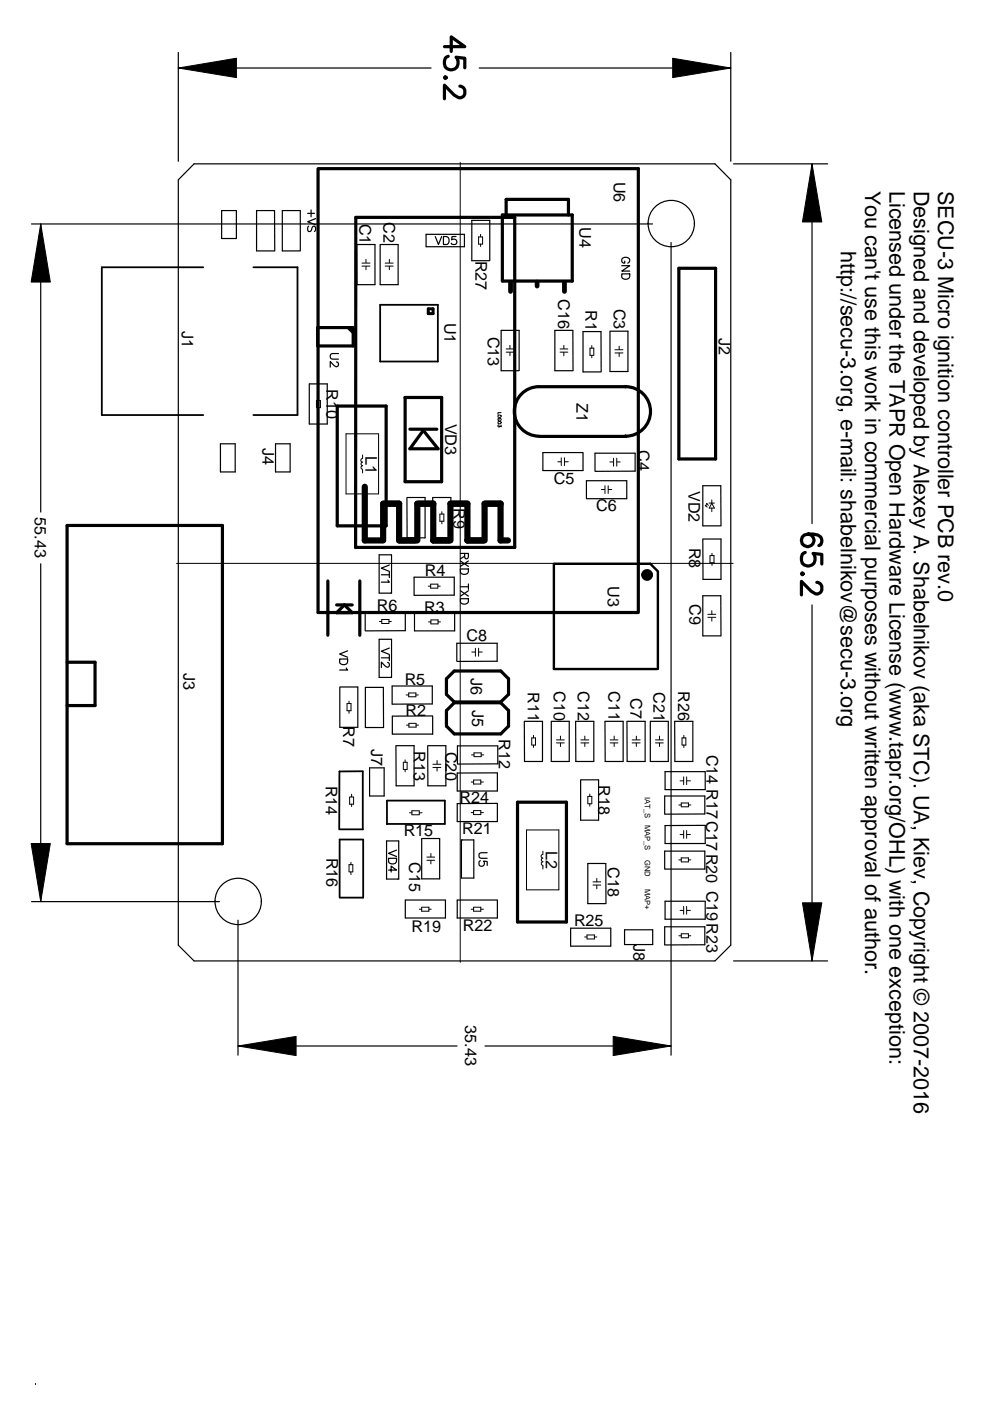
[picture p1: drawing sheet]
<svg xmlns="http://www.w3.org/2000/svg" width="210mm" height="297mm" viewBox="0 0 210 297" stroke-linecap="round" stroke-linejoin="round" font-family="sans-serif">
<g fill="none" stroke="#000" stroke-width=".25">
<path d="M37.8 14.4h53.6M37.8 11.1v23.1M101.6 14.4h53.3M154.9 11.1v23.1M41.1 34.7h110.5l3.3 3.4v162.3l-3.3 3.3h-110.5l-3.3-3.3v-162.3zM155.5 34.7h20M172.2 34.7v76.3M6.7 47.5h131.6M8.6 47.5v61.1M47 44.6h3.1v6h-3.1zM58.3 53.2l-.1-8.6h-3.8v8.6h3.8M63.7 53.2v-8.6h-3.8v8.6h3.7"/>
<path d="M65.2 45.2h1.5M65.4 47.9l-.2 .5 .1 .5 .1 .2 .5-.1 .4-.9 .4-.2a.74 .74 0 0 1 0 1.2M66 44.5v1.5M66.9 46.3l-1.7 .7 1.7 .7M75.6 51.8l.1 8.6h3.8v-8.6h-3.8M80.6 51.8h3.8v8.6h-3.8zM90.3 49.7h8.2v2.6h-8.2zM92.3 50.2l.7 1.6 .6-1.6M94 50.2h.6a.89 .89 0 0 1 .6 .8 .89 .89 0 0 1-.6 .8h-.6zM96.7 50.2h-.9v.7a.63 .63 0 0 1 .9 0 .63 .63 0 0 1-.1 .9 .63 .63 0 0 1-.9-.3M103.8 55.2v-8.5h-3.8v8.6h3.8M131.8 56.3h1.7l-1.7 1.2h1.7"/>
<path d="M131.8 58.1h1.7a.93 .93 0 0 1-.5 1.1 .93 .93 0 0 1-1.1-.3zM132.5 55.4v.4a.62 .62 0 0 1-.7-.6 .62 .62 0 0 1 .7-.6 .69 .69 0 0 1 .9 .2 .69 .69 0 0 1-.3 1M142.3 51.4v172.3M71.3 76.7l.5 .4-.2 .6a.55 .55 0 0 1-.8-.2l-.8-.8v1.1M71.8 75h-1.3a.61 .61 0 0 0-.5 .6 .61 .61 0 0 0 .5 .5h1.3M110.1 78.6v-8.6h-3.8v8.6h3.7M121.5 78.6v-8.6h-3.9v8.6h3.9M127.5 78.8l-.1-8.5h-3.8v8.6h3.8M129.4 70.2h3.7v8.6h-3.8v-8.5M46.7 94.1h3.2v6h-3.2zM58.4 94.1h3.1v6h-3.1zM65.6 81.4v8.5h3.8v-8.5h-3.8"/>
<path d="M123.6 96h-8.5v3.8h8.5v-3.8M126.2 99.9v-3.8h8.5v3.8h-8.5M8.6 119.5v71.7M82.5 119.8l-1.6 .7 1.6 .6M83 117.6h-2.6v8.2h2.6v-8.2M86.4 105.5h3.7v8.5h-3.8v-8.5M91.8 105.5h3.8v8.5h-3.8l-.1-8.5M97.6 117.3h1.7v.8l-.2 .3h-.5l-.1-1.1M97.6 118.9l1.7 1.2M98.5 117.9l-.9 .6M99.3 118.9l-1.7 1.2M124.3 105.7v-3.8h8.6v3.8h-8.5"/>
<path d="M149.1 114.3h3.8v8.5h-3.8l-.1-8.5M152.8 111.5h-3.8v-8.5h3.8l.1 8.5M72 139.7h1.7v.6a.89 .89 0 0 1-.8 .6 .89 .89 0 0 1-.9-.6zM73.7 138l-1.7 .7 1.7 .6M77.4 133.7v-3.8h8.5v3.8l-8.4 .1M80.9 121.9h1.6M80.9 139.5h1.6M82.3 123l.2 .4h-1.6M82.5 137.4l-1.6 .7 1.6 .7M82.5 121.3v1.2M82.5 138.9v1.2M83 135.5h-2.6v8.1h2.6v-8.1"/>
<path d="M87.8 122.4h8.5v3.8h-8.5zM96.4 129.9h-8.5v3.9h8.5v-3.9M97.6 120.6h1.7v.6a.92 .92 0 0 1-.8 .6 .92 .92 0 0 1-.9-.6zM97.6 126.9h1.7v.6a.92 .92 0 0 1-.8 .6 .92 .92 0 0 1-.9-.6zM97.6 124.4h1.7M97.6 125.3l1.7 1.1M99.3 123.8v1.2M99.3 125.3l-1.7 1.1M152.8 134.8h-3.8v-8.5h3.8l.1 8.5M172.2 128.3v75.4M72.1 145.7h3.8v8.5h-3.8v-8.5M73.4 141.6l.3 .5h-1.7"/>
<path d="M81.3 154.2h-3.8v-8.5h3.8v8.5M82.2 140.4l.3 .4v.3l-.2 .4-.6-.3-.8-.8v1.1M83.1 149.3v-3.9h8.6v3.9h-8.6M84 158.1h3.8v8.5h-3.8l-.1-8.5M90.8 158.1h3.7v8.5h-3.8v-8.5M91.7 151.8h-8.5v3.8h8.5v-3.8M96.9 140.2v-3.8h8.5v3.8h-8.5M111.2 152.9v8.5h3.8v-8.5h-3.8M116.9 152.9v8.5h3.8v-8.5h-3.8M122.1 152.9h3.8v8.5h-3.8zM128.3 152.9v8.5h3.8v-8.5h-3.8M132.9 152.9l.1 8.5h3.8v-8.5h-3.8"/>
<path d="M137.9 152.9v8.5h3.8v-8.5h-3.8M143.1 152.9h3.8v8.5h-3.8zM78.4 162.8h3v6h-3zM82 178.3h2.5v8.1h-2.5zM89.5 177.8h3.7v8.5h-3.8v-8.5M96.9 170.4h8.6v3.8h-8.6zM97 162v-3.9h8.5v3.9h-8.5M97.8 178.1h2.7v8.1h-2.7zM105.5 163.9h-8.6v3.8h8.6v-3.8M123.1 165.3h3.8v8.6h-3.8v-8.5M140.9 172.6v-3.8h8.5v3.8h-8.4M141 163.6h8.5v3.8h-8.5z"/>
<path d="M149.5 175h-8.5v3.8h8.5v-3.8M6.7 191.2h39.8M50.5 195.1v28.6M82.4 182h1.7v.6a.89 .89 0 0 1-.9 .6 .89 .89 0 0 1-.8-.6zM82.4 184.5h1.7l-1.2-.9v1.3M84.1 180.2l-1.7 .7 1.7 .7M94.4 190.8h-8.5v3.8h8.5v-3.7M101.9 182.5a.63 .63 0 0 0-.3 .9 .63 .63 0 0 0 .9 .1 .63 .63 0 0 0 0-.9l.8 .1v.8M103.3 180.8h-1.3a.61 .61 0 0 0-.4 .6 .61 .61 0 0 0 .4 .6h1.3M105.5 190.8h-8.6v3.8h8.6v-3.7M128.5 191.5l-.1-8.4h-3.8v8.5h3.8M132.4 197.1h6v3.2h-6z"/>
<path d="M140.9 184.2v-3.7h8.5v3.8h-8.4M149.5 191.1h-8.5v3.8h8.5v-3.8M121 200.6v-3.8h8.5v3.8h-8.5M140.9 200.3v-3.8h8.5v3.8h-8.4M155.5 203.7h20M50.5 221.8h46.4M102.8 221.8h39.5"/>
<circle cx="142.3" cy="47.4" r="4.9"/>
<circle cx="50.5" cy="191.1" r="4.9"/>
</g>
<g fill="#000" stroke="#000" stroke-width=".21">
<path d="M37.8 14.4l12.3-2.1v4.2z" fill-rule="evenodd"/>
<path d="M142.6 12.3l12.3 2.1-12.3 2.1z" fill-rule="evenodd"/>
<path d="M172.2 34.7l2 12.4h-4.1z" fill-rule="evenodd"/>
<path d="M8.6 47.5l2.1 12.3h-4.1z" fill-rule="evenodd"/>
<path d="M6.6 178.8h4.1l-2.1 12.4z" fill-rule="evenodd"/>
<path d="M170.1 191.4h4.1l-2 12.3z" fill-rule="evenodd"/>
<path d="M50.5 221.8l12.3-2.1v4.1z" fill-rule="evenodd"/>
<path d="M130 219.7l12.3 2.1-12.3 2z" fill-rule="evenodd"/>
</g>
<g fill="none" stroke="#000" stroke-width=".68">
<path d="M94.2 9.9h4.4l-2.9-2.1v3.1M94.4 16.2l.2 .3-.2 .2-.2-.2zM95 11.9a1.52 1.52 0 0 0-.8 1.9 1.52 1.52 0 0 0 1.9 1 1.52 1.52 0 0 0 1-1.9l-.4-.8 1.9 .2v2.1M97.5 18.3a1.13 1.13 0 0 1 1.1 .8v.8a1.08 1.08 0 0 1-1.7 .6l-.6-.4-2.1-2v2.8M67.4 35.8v94.1h67.9M67.7 35.8h67.6v93.8M106.5 45.6h14.8v14h-14.8zM107.3 45.6v-3.3h13.2v3.3M143.9 56.9h7.8v40.4h-7.8zM67.4 69.5h7.5v3.8h-7.5zM73.8 69.5l1.1 1M71.5 86.1h10.4v25.4h-10.4z"/>
<path d="M85.9 84.3h7.7v17.8h-7.7zM86.9 91h5.7M89.7 91.3l3.2 3.9h-6zM114.3 92.5h18.4M132.5 82h-18.2a5.2 5.2 0 0 0-5.2 5.2 5.2 5.2 0 0 0 5.2 5.3M132.6 82a5.2 5.2 0 0 1 5.3 5.2 5.2 5.2 0 0 1-5.3 5.3M14.2 111.4h33M14.2 111.4v67.5h33v-67.5M75.4 116.1h33.7v-70h-33.7v70M170.7 117.1a1.52 1.52 0 0 0-.8 1.9 1.52 1.52 0 0 0 1.9 1 1.52 1.52 0 0 0 1-1.9l-.4-.8 1.8 .2v2.1M171.4 113.2a1.34 1.34 0 0 1 1.1 1.9 1.34 1.34 0 0 1-2.1 .5 1.34 1.34 0 0 1 .1-2.2 3.8 3.8 0 0 1 3.5 .5 1.22 1.22 0 0 1-.4 1.8M69.5 123.2v11.5"/>
<path d="M71.4 129.9l1.6-1.6 1.7 1.6zM71.4 128.3h3.3M76.3 123.2v11.5M170.1 121.4l.2 .3-.2 .2-.2-.2zM173.2 123.5a1.13 1.13 0 0 1 1 .8v.8a1.08 1.08 0 0 1-1.6 .6l-.6-.4-2.1-2v2.8M14.2 140.4h6v9.2h-6M94.7 143.9l1.6-1.6h9.9l1.6 1.6v3.3l-1.6 1.6h-9.9l-1.6-1.6zM96.3 149h9.9l1.6 1.7v3.3l-1.6 1.6h-9.9l-1.6-1.6v-3.3zM109.7 170.1h10.4v25.4h-10.4z"/>
</g>
<g fill="none" stroke="#000" stroke-width=".21">
<path d="M97.6 34.4v169.6M76.8 55.8h1.6M76.8 56.4h1.6M77.6 55v.7M77.6 56.5v.7M81.7 55.8h1.7M81.7 56.4h1.7M82.5 55v.7M82.5 56.5v.7M101.5 50.2h.8v1.5l-.8 .1zM101.9 49.7v.5M101.9 51.8v.5"/>
<path d="M107.3 74.7h1.7M107.3 74h1.7M108.1 73.2v.7M108.1 74.7v.7M118.7 74.7h1.7M118.7 74h1.7M119.5 73.2v.7M119.5 74.7v.7M125.1 73.8h.8v1.5h-.8zM125.5 73.3v.5M125.5 75.3v.5M130.4 74.2h1.7"/>
<path d="M130.4 74.8h1.7M131.3 73.4v.7M131.3 74.9v.7M67.1 86.4v-1.5h.8v1.5h-.8M67.5 84.4v.5M67.5 86.4v.5M73.4 92h6.9v12.7h-6.9zM76.9 96.5l-.1 .7a.37 .37 0 0 0-.3 .3 .37 .37 0 0 0 .2 .4l.2 .1a.38 .38 0 0 0-.4 .4 .38 .38 0 0 0 .4 .3 .38 .38 0 0 0-.4 .4 .38 .38 0 0 0 .4 .4M76.9 99.6v.7M105.6 89.5l.1-.1a.34 .34 0 0 1 .5 0 .34 .34 0 0 1 0 .5 .34 .34 0 0 1-.5-.1zM105.7 88a.34 .34 0 0 1 .5 0 .34 .34 0 0 1 0 .5 .34 .34 0 0 1-.5 0zM105.7 90.1l-.1 .3 .1 .1h.3v-.2l.3 .2v-.4"/>
<path d="M105.8 89v.1h-.2l.1-.4a.3 .3 0 0 1 .4 0 .3 .3 0 0 1 0 .4M106.3 87.5h-.7v.4M118.3 97.9h.7M119 97.1v1.6M119.7 97.1v1.6M119.8 97.9h.7M129.3 97.9h.7M130.1 97.1v1.7M130.8 97.1v1.7M130.8 97.9h.7M37.4 119.5h118M93.3 109h.8v1.5h-.8v-1.5"/>
<path d="M93.7 108.5v.5M93.7 110.5v.6M127.5 103.8h.7M128.3 103v1.6M128.9 103v1.6M129 103.8h.7M149.6 107.1l.3 .4M149.6 107.1v.2M149.6 107.1h.1M149.8 106.8l.4 .3M149.8 106.8v.1M149.8 106.8h.1"/>
<path d="M150.3 106.7h1.2M150.5 117.8h.9v1.5h-.9v-1.5M150.9 106.7l.6 1h-1.1zM150.9 106v.7M150.9 107.7v.8M151 117.3v.5M151 119.4v.5M80.4 131.8h.5M80.9 132.2v-.9h1.6v.9M81 132.2h1.4M82.5 131.8h.5M90.8 124.3h.5"/>
<path d="M90.8 131.9h.6M91.3 123.9h1.5v.8h-1.5zM91.4 131.4v.9h1.5v-.9h-1.5M92.8 124.3h.5M92.9 131.9h.5M100 138.2h.8M100.8 137.4v1.7M101.5 137.4v1.7M101.5 138.2h.7M150.1 130.9h1.7M150.1 130.2h1.7M150.9 129.5v.7"/>
<path d="M150.9 131v.7M73.6 149.2h.8v1.5h-.8v-1.5M74 148.7v.5M74 150.7v.5M86.1 147.3h.6M86.2 153.7h.5M86.7 153.4h1.5v.8h-1.5zM88.1 147.7h-1.4v-.8h1.5v.8M88.2 147.3h.5M88.2 153.7h.5M112.7 156.4h.8v1.6h-.8zM113.1 155.9v.5"/>
<path d="M113.1 158v.5M118 156.9h1.6M118 157.5h1.6M118.8 156.1v.7M118.8 157.6v.7M123.1 156.9h1.7M123.1 157.5h1.7M124 156.1v.7M124 157.6v.7M129.4 156.9h1.6M129.4 157.5h1.6M130.2 156.1v.7"/>
<path d="M130.2 157.6v.7M134 156.9h1.7M134 157.5h1.7M134.9 156.1v.7M134.9 157.6v.7M139 156.9h1.6M139 157.5h1.6M139.8 156.1v.7M139.8 157.6v.7M144.6 156.4h.8v1.6l-.8-.1zM145 155.9v.5M145 158v.5"/>
<path d="M74.1 169v1.5h.9v-1.5M74.1 169h.9M74.5 168.4v.5M74.5 170.5v.5M85.5 161.7v1.4M85.5 161.6h.8v1.5h-.8M85.9 161.1v.5M85.9 163.1v.5M86.8 172.3h.5M88.8 171.9h-1.5l.1 .8h1.5M88.9 171.9v.8M88.9 172.3h.6"/>
<path d="M91.8 162h1.7M91.8 162.7h1.7M92.7 161.2v.8M92.7 162.8v.7M99.9 165.8h.5M99.9 172.3h.5M100 160h.5M100.4 165.4v.8h1.5v-.8h-1.4M100.4 171.9v.8h1.5v-.8h-1.4M100.5 160.4v-.8h1.5v.8h-1.5M101.9 165.8h.6M101.9 172.3h.6"/>
<path d="M102 160h.6M111.6 176h6.9v12.7h-6.9zM124.6 170.4v-1.5h.9v1.5M124.6 170.4h.9M125.1 168.3v.6M125.1 170.4v.5M143.9 170.7h.5M144.2 165.6h.7M144.2 176.9h.7M144.4 171.1v-.8h1.6v.8M144.5 171.1h1.4M144.9 164.7v1.7"/>
<path d="M144.9 176.1v1.6M145.6 164.7v1.7M145.6 176.1v1.6M145.7 165.6h.7M145.7 176.9h.7M146 170.7h.5M74 183.3h.8v1.6l-.8-.1zM74.4 184.9v.5M74.4 182.8v.5M88.9 192.8h.5M89.4 192.3v.9h1.5v-.9h-1.4M90.5 181.7h1.7"/>
<path d="M90.5 182.4h1.7M90.9 192.8h.5M91.4 181v.7M91.4 182.4v.8M99.9 192.8h.5M100.4 192.3v.9h1.5v-.9h-1.4M101.9 192.8h.6M115.1 181.2a.38 .38 0 0 0-.4 .4 .38 .38 0 0 0 .4 .3M115.1 182.7a.38 .38 0 0 0-.3 .4 .38 .38 0 0 0 .3 .4M115.1 181.9a.38 .38 0 0 0-.3 .4 .38 .38 0 0 0 .3 .4M115.1 180.5v.7M115.1 183.5v.8"/>
<path d="M124 198.7h.5M124.5 199.1v-.9h1.5v.9M124.5 199.1h1.5M125.7 187.6h1.7M125.7 187h1.7M126 198.7h.5M126.5 186.3v.7M126.5 187.7v.8M143.9 182.3h.5M143.9 198.4h.5M144.2 193h.7M144.4 182.7v-.8h1.6v.8"/>
<path d="M144.4 198.8v-.8h1.6v.8M144.5 182.7h1.4M144.5 198.8h1.4M144.9 192.2v1.6M145.6 192.2v1.6M145.7 193h.7M146 182.3h.5M146 198.4h.5"/>
</g>
<path d="M43.1 56.7h-21.5v31.3h21.5M53.7 56.7h9.4v31.3h-9.4M80.6 64.6h12.2v12.1h-12.2zM72 175.8h5M76.9 163.5l-4.9 .1-.1 12.2M76.9 163.6v12.2M77 178h-5v12.3h5v-12.3M82 169.7v5M82.1 169.7h12.2v5h-12.3" fill="none" stroke="#000" stroke-width=".38"/>
<path d="M90.8 65.5h1v1h-1z" fill="none" stroke="#000" stroke-width=".63"/>
<path d="M108.2 60v1.8M113.9 59.8v.8M119.7 60v1.8" fill="none" stroke="#000" stroke-width="1"/>
<path d="M117.4 119.5v22.3M117.6 119.5h20.3l1.5 1.6M139.5 121.2v20.6M117.4 141.8h22" fill="none" stroke="#000" stroke-width=".51"/>
<g fill="none" stroke="#000" stroke-width="1.3">
<path d="M77.3 103.2v11.4h3.7M81.2 114.6v-7.8h3.4v7.8h3.6M88.5 114.6v-7.8h3.4v7.8h3.3M95.5 114.6v-7.8h3.6v7.8h3.4M102.7 114.6v-7.8h3.4v7.8h1.6"/>
<circle cx="137.2" cy="121.9" r=".59"/>
</g>
<path d="M7.5 293.3v.3z" fill="#00f"/>
<g font-size="4.6">
<text x="183.4" y="40.5" transform="rotate(90 183.4 40.5)">You can't use this work in commercial purposes without written approval of author.</text>
<text x="188.6" y="40.5" transform="rotate(90 188.6 40.5)">Licensed under the TAPR Open Hardware License (www.tapr.org/OHL) with one exception:</text>
<text x="193.8" y="40.5" transform="rotate(90 193.8 40.5)">Designed and developed by Alexey A. Shabelnikov (aka STC). UA, Kiev, Copyright © 2007-2016</text>
<text x="198.9" y="40.5" transform="rotate(90 198.9 40.5)">SECU-3 Micro ignition controller PCB rev.0</text>
<text x="178.3" y="53.2" transform="rotate(90 178.3 53.2)">http://secu-3.org, e-mail: shabelnikov@secu-3.org</text>
</g>
<g font-size="3.4">
<text x="130.1" y="38.5" transform="rotate(90 130.1 38.5)">U6</text>
<text x="76.2" y="47.4" transform="rotate(90 76.2 47.4)">C1</text>
<text x="81.3" y="47.1" transform="rotate(90 81.3 47.1)">C2</text>
<text x="122.9" y="48.1" transform="rotate(90 122.9 48.1)">U4</text>
<text x="100.8" y="55.3" transform="rotate(90 100.8 55.3)">R27</text>
<text x="118.4" y="63.4" transform="rotate(90 118.4 63.4)">C16</text>
<text x="124.2" y="65.7" transform="rotate(90 124.2 65.7)">R1</text>
<text x="130.1" y="65.4" transform="rotate(90 130.1 65.4)">C3</text>
<text x="38.5" y="70.1" transform="rotate(90 38.5 70.1)">J1</text>
<text x="94.2" y="68.4" transform="rotate(90 94.2 68.4)">U1</text>
<text x="103.5" y="71.4" transform="rotate(90 103.5 71.4)">C13</text>
<text x="152.4" y="71.7" transform="rotate(90 152.4 71.7)">J2</text>
<text x="69.2" y="82.5" transform="rotate(90 69.2 82.5)">R10</text>
<text x="94.4" y="89.8" transform="rotate(90 94.4 89.8)">VD3</text>
<text x="122.2" y="85.4" transform="rotate(90 122.2 85.4)">Z1</text>
<text x="55.6" y="95" transform="rotate(90 55.6 95)">J4</text>
<text x="135.2" y="95.5" transform="rotate(90 135.2 95.5)">C4</text>
<text x="77.5" y="96.7" transform="rotate(90 77.5 96.7)">L1</text>
<text x="96.2" y="107.8" transform="rotate(90 96.2 107.8)">R9</text>
<text x="117.4" y="102.6">C5</text>
<text x="146" y="104" transform="rotate(90 146 104)">VD2</text>
<text x="7.4" y="109.7" transform="rotate(90 7.4 109.7)">55.43</text>
<text x="126.4" y="108.3">C6</text>
<text x="146.1" y="116.1" transform="rotate(90 146.1 116.1)">R8</text>
<text x="90.1" y="122.1">R4</text>
<text x="128.9" y="124.2" transform="rotate(90 128.9 124.2)">U3</text>
<text x="79.9" y="129.6">R6</text>
<text x="90" y="129.9">R3</text>
<text x="146.2" y="128.1" transform="rotate(90 146.2 128.1)">C9</text>
<text x="98.9" y="136">C8</text>
<text x="38.9" y="142.7" transform="rotate(90 38.9 142.7)">J3</text>
<text x="99.8" y="143.7" transform="rotate(90 99.8 143.7)">J6</text>
<text x="85.8" y="145.1">R5</text>
<text x="111.9" y="146.8" transform="rotate(90 111.9 146.8)">R11</text>
<text x="117.4" y="146.5" transform="rotate(90 117.4 146.5)">C10</text>
<text x="122.5" y="146.5" transform="rotate(90 122.5 146.5)">C12</text>
<text x="129" y="146.5" transform="rotate(90 129 146.5)">C11</text>
<text x="133.6" y="148" transform="rotate(90 133.6 148)">C7</text>
<text x="138.6" y="146.7" transform="rotate(90 138.6 146.7)">C21</text>
<text x="143.8" y="146.5" transform="rotate(90 143.8 146.5)">R26</text>
<text x="72.7" y="154" transform="rotate(90 72.7 154)">R7</text>
<text x="86" y="151.8">R2</text>
<text x="100.1" y="150.5" transform="rotate(90 100.1 150.5)">J5</text>
<text x="78.7" y="158.7" transform="rotate(90 78.7 158.7)">J7</text>
<text x="87.8" y="159.2" transform="rotate(90 87.8 159.2)">R13</text>
<text x="94.5" y="159.4" transform="rotate(90 94.5 159.4)">C20</text>
<text x="105.8" y="156.7" transform="rotate(90 105.8 156.7)">R12</text>
<text x="149.8" y="160" transform="rotate(90 149.8 160)">C14 R17C17R20 C19R23</text>
<text x="69.1" y="166.6" transform="rotate(90 69.1 166.6)">R14</text>
<text x="126.9" y="166.5" transform="rotate(90 126.9 166.5)">R18</text>
<text x="97.5" y="170.2">R24</text>
<text x="85.6" y="177.3">R15</text>
<text x="98" y="176.8">R21</text>
<text x="69.2" y="181.8" transform="rotate(90 69.2 181.8)">R16</text>
<text x="86.7" y="182.8" transform="rotate(90 86.7 182.8)">C15</text>
<text x="115.7" y="180.3" transform="rotate(90 115.7 180.3)">L2</text>
<text x="128.9" y="183.8" transform="rotate(90 128.9 183.8)">C18</text>
<text x="87.2" y="197.5">R19</text>
<text x="98.1" y="197.4">R22</text>
<text x="121.7" y="196.3">R25</text>
<text x="134.3" y="200.1" transform="rotate(90 134.3 200.1)">J8</text>
<text x="98.6" y="217.4" transform="rotate(90 98.6 217.4)">35.43</text>
</g>
<g font-size="1.6">
<text x="136.7" y="169" transform="rotate(90 136.7 169)">IAT_S</text>
<text x="136.7" y="174.9" transform="rotate(90 136.7 174.9)">MAP_S</text>
<text x="136.7" y="182.4" transform="rotate(90 136.7 182.4)">GND</text>
<text x="136.7" y="188.4" transform="rotate(90 136.7 188.4)">MAP+</text>
</g>
</svg>
